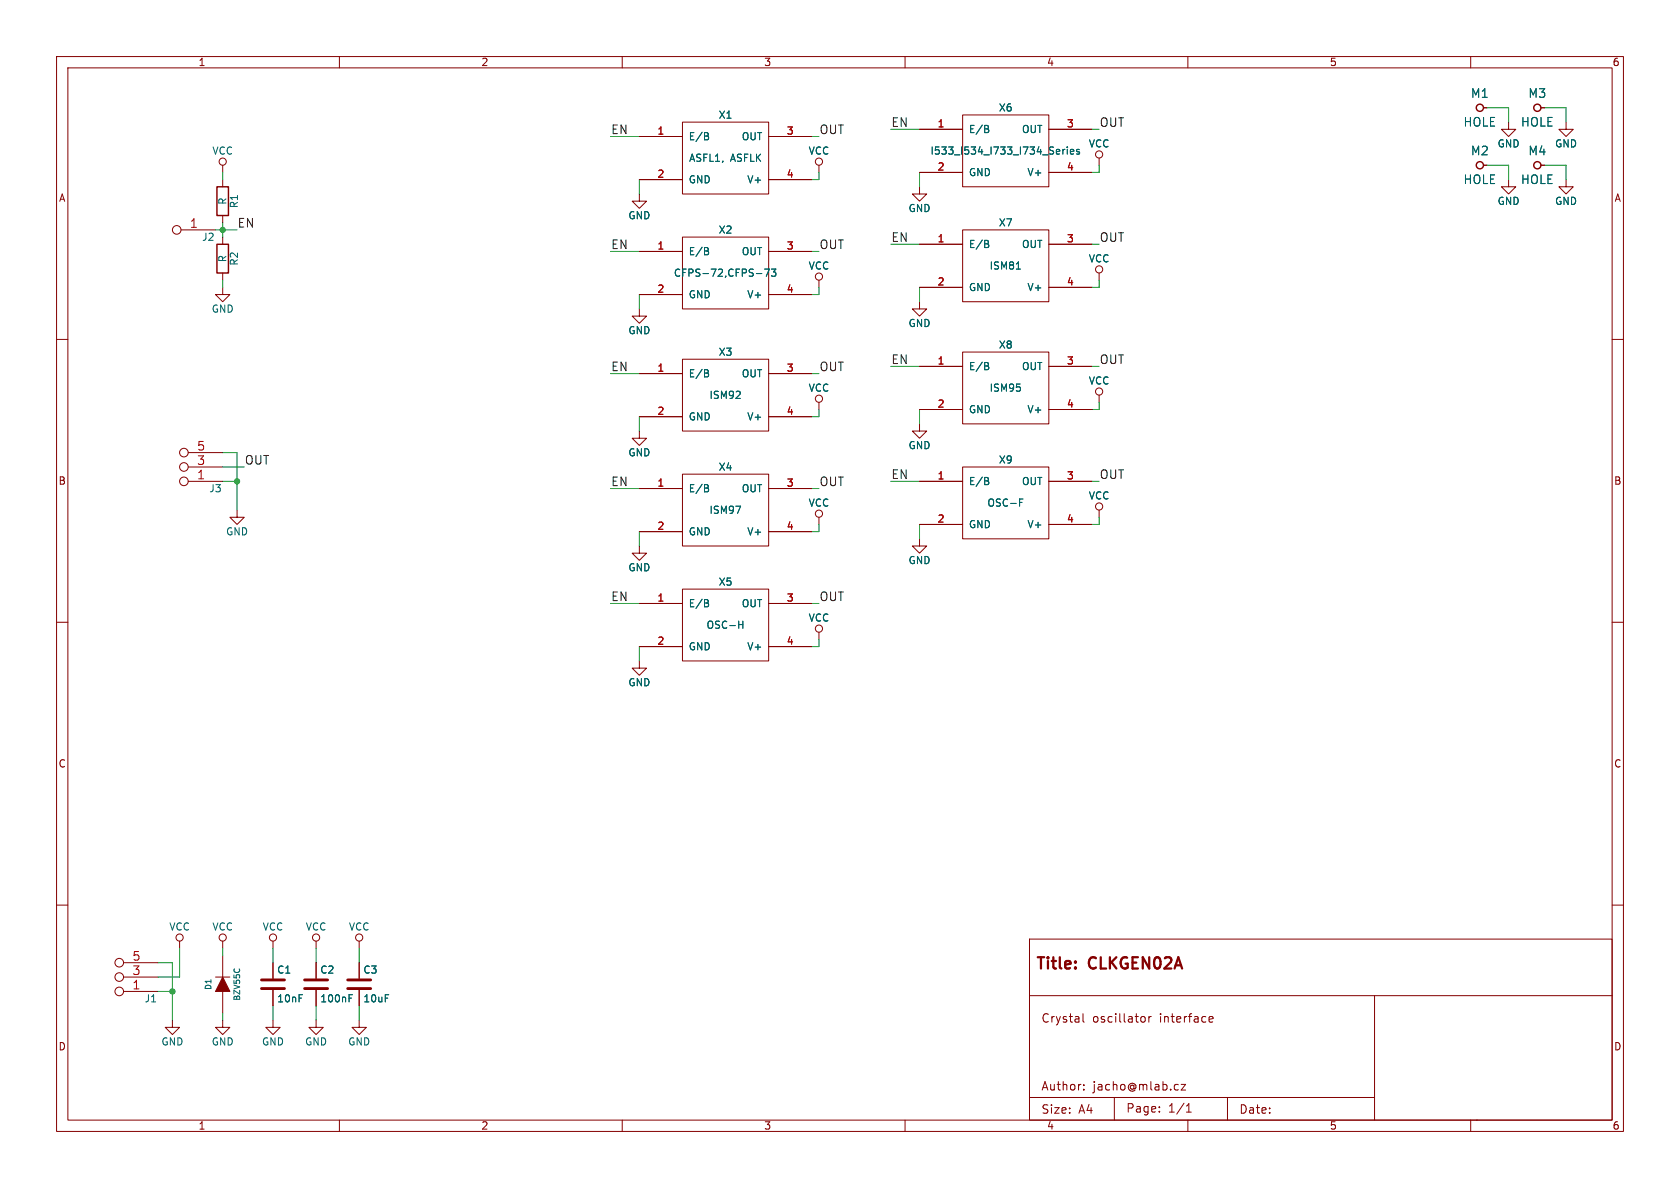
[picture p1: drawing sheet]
<svg xmlns="http://www.w3.org/2000/svg" width="297mm" height="210mm" viewBox="0 0 297 210" stroke-linecap="round" stroke-linejoin="round" font-family="sans-serif">
<g fill="none" stroke="#840000" stroke-width=".18">
<path d="M10 10h277v190h-277zM12 12h273v186h-273zM60 10v2M110 10v2M160 10v2M210 10v2M260 10v2M262.3 19.1h.6M272.4 19.1h.6M39.4 29.2v1.3M39.4 31.8v1.2M39.4 38.1v1.3"/>
<path d="M113 34.3v1.3h1.3l-1.3 1.2-1.2-1.2h1.2M113 24.1h7.6M113 31.8h7.6M120.6 21.6h15.3v12.7h-15.3zM135.9 24.1h7.6M135.9 31.8h7.6M144.8 29.2v1.3M162.6 33v1.3h1.2l-1.2 1.3-1.3-1.3h1.3M162.6 22.9h7.6M162.6 30.5h7.6M170.2 20.3h15.2v12.7h-15.2zM185.4 22.9h7.6"/>
<path d="M185.4 30.5h7.6M194.3 27.9v1.3M262.3 29.2h.6M266.7 21.6v1.3h1.3l-1.3 1.2-1.3-1.2h1.3M266.7 31.8v1.2h1.3l-1.3 1.3-1.3-1.3h1.3M272.4 29.2h.6M276.9 31.8v1.2h1.2l-1.2 1.3-1.3-1.3h1.3M276.9 21.6v1.3h1.2l-1.2 1.2-1.3-1.2h1.3M10 60h2M32 40.6h6.1M39.4 50.8v1.3h1.2l-1.2 1.2-1.3-1.2h1.3M39.4 41.9v1.3"/>
<path d="M39.4 48.3v1.2M113 54.6v1.3h1.3l-1.3 1.3-1.2-1.3h1.2M113 44.5h7.6M113 52.1h7.6M120.6 41.9h15.3v12.7h-15.3zM135.9 44.5h7.6M135.9 52.1h7.6M144.8 49.5v1.3M162.6 53.3v1.3h1.2l-1.2 1.3-1.3-1.3h1.3M162.6 43.2h7.6M162.6 50.8h7.6M170.2 40.6h15.2v12.7h-15.2z"/>
<path d="M185.4 43.2h7.6M185.4 50.8h7.6M194.3 48.3v1.2M285 60h2M113 76.2v1.3h1.3l-1.3 1.2-1.2-1.2h1.2M113 66h7.6M113 73.7h7.6M120.6 63.5h15.3v12.7h-15.3zM135.9 66h7.6M135.9 73.7h7.6M144.8 71.1v1.3M162.6 74.9v1.3h1.2l-1.2 1.3-1.3-1.3h1.3"/>
<path d="M162.6 64.8h7.6M162.6 72.4h7.6M170.2 62.2h15.2v12.7h-15.2zM185.4 64.8h7.6M185.4 72.4h7.6M194.3 69.9v1.2M33.3 85.1h6.1M33.3 82.6h6.1M33.3 80h6.1M41.9 90.2v1.2h1.3l-1.3 1.3-1.3-1.3h1.3M113 96.5v1.3h1.3l-1.3 1.3-1.2-1.3h1.2M113 86.4h7.6"/>
<path d="M113 94h7.6M120.6 83.8h15.3v12.7h-15.3zM135.9 86.4h7.6M135.9 94h7.6M144.8 91.4v1.3M162.6 95.3v1.2h1.2l-1.2 1.3-1.3-1.3h1.3M162.6 85.1h7.6M162.6 92.7h7.6M170.2 82.6h15.2v12.7h-15.2zM185.4 85.1h7.6M185.4 92.7h7.6M194.3 90.2v1.2"/>
<path d="M10 110h2M113 116.8v1.3h1.3l-1.3 1.3-1.2-1.3h1.2M113 106.7h7.6M113 114.3h7.6M120.6 104.1h15.3v12.7h-15.3zM135.9 106.7h7.6M135.9 114.3h7.6M144.8 111.8v1.2M285 110h2M10 160h2M285 160h2M21.8 175.3h6.1"/>
<path d="M21.8 172.7h6.1M21.8 170.2h6.1M31.7 166.4v1.2M38.1 172.7h2.5M39.4 166.4v1.2M39.4 168.9v3.8M39.4 175.3v3.8M48.3 166.4v1.2M48.3 170.2v2.8M48.3 175v2.8M55.9 166.4v1.2M55.9 170.2v2.8"/>
<path d="M55.9 175v2.8M63.5 166.4v1.2M63.5 170.2v2.8M63.5 175v2.8M182 166h103v32h-103zM182 176h103M191.5 179.2v1.3l.2 .2M202 179.7l.3 .1 .2 .2-.1 .6-.4 .1M203.1 179.7v1M203.5 179.7l-.3 .1-.1 .2M243 176v22M30.5 180.3v1.3h1.2l-1.2 1.3-1.3-1.3h1.3"/>
<path d="M39.4 180.3v1.3h1.2l-1.2 1.3-1.3-1.3h1.3M48.3 180.3v1.3h1.2l-1.2 1.3-1.3-1.3h1.3M55.9 180.3v1.3h1.2l-1.2 1.3-1.3-1.3h1.3M60 198v2M63.5 180.3v1.3h1.3l-1.3 1.3-1.3-1.3h1.3M110 198v2M160 198v2M182 194h61M191.6 192.6v.1M191.6 191.8v.1M197 194v4M205 196.5v.1"/>
<path d="M205 195.7v.1M207.9 191.7l.4 .1M208.3 192.6l-.4 .1M208.8 191.7h.8l-.8 1h.8M209.7 196.6h.9M209.7 195.5l.5-.4v1.5M210 198v2M213.7 180.2l.8-.2-.1-.2-.4-.1-.3 .2 .1 .7h.6M217 194v4M260 198v2M261 198h.1"/>
<circle cx="39.4" cy="28.6" r=".63"/>
<circle cx="144.8" cy="28.6" r=".63"/>
<circle cx="194.3" cy="27.3" r=".63"/>
<circle cx="31.2" cy="40.6" r=".76"/>
<circle cx="144.8" cy="48.9" r=".63"/>
<circle cx="194.3" cy="47.6" r=".63"/>
<circle cx="144.8" cy="70.5" r=".63"/>
<circle cx="194.3" cy="69.2" r=".63"/>
<circle cx="32.5" cy="85.1" r=".76"/>
<circle cx="32.5" cy="82.5" r=".76"/>
<circle cx="32.5" cy="80" r=".76"/>
<circle cx="144.8" cy="90.8" r=".63"/>
<circle cx="194.3" cy="89.5" r=".63"/>
<circle cx="144.8" cy="111.1" r=".63"/>
<circle cx="21.1" cy="170.2" r=".76"/>
<circle cx="21.1" cy="175.3" r=".76"/>
<circle cx="21.1" cy="172.7" r=".76"/>
<circle cx="31.7" cy="165.7" r=".63"/>
<circle cx="39.4" cy="165.7" r=".63"/>
<circle cx="48.3" cy="165.7" r=".63"/>
<circle cx="55.9" cy="165.7" r=".63"/>
<circle cx="63.5" cy="165.7" r=".63"/>
</g>
<g fill="none" stroke="#006464" stroke-width=".18">
<path d="M125 23.4l.2 .3-.2 .3 .3 .3-.1 .3-.2 .1M174.5 22.2l.2 .2-.2 .4 .3 .2-.1 .3-.1 .1M187.9 26.4v.8M188.3 26.4l-.4 .2M188.7 26v.1M188.7 26.4v.8M189.2 26.8l.6-.1v-.2l-.4-.1-.2 .2 .1 .6h.5M190.8 26.5l-.3-.1-.2 .2 .1 .2 .4 .1v.3h-.5M125 43.8l.2 .2-.2 .4 .3 .2-.1 .3-.2 .1M133.7 48.4h1M135.2 47.6h.8l-.5 1.2M136.4 47.6h.8l-.5 .5 .4 .1v.5l-.2 .1-.5-.1"/>
<path d="M174.5 42.5l.2 .2-.2 .4 .3 .2-.1 .3-.1 .2M179.7 47.6h.7M125 65.3l.2 .3-.2 .4 .3 .2-.1 .3-.2 .1M174.5 64.1l.2 .2-.2 .4 .3 .2-.1 .3-.1 .1M125 85.7l.2 .2-.2 .4 .3 .2-.1 .3-.2 .1M174.5 84.4l.2 .2-.2 .4 .3 .2-.1 .3-.1 .2M180.2 88.8h.5M180.2 88.2h.7M125 106l.2 .2-.2 .4 .3 .2-.1 .3-.2 .2M130.6 110.4h.7M131.3 109.8v1.3M61.7 176.4h.4"/>
<path d="M61.7 175.8h.6"/>
</g>
<path d="M46.2 174.8h4.1M46.2 173.2h4.1M53.8 174.8h4.1M53.8 173.2h4.1M61.5 174.8h4M61.5 173.2h4" fill="none" stroke="#840000" stroke-width=".51"/>
<path d="M39.4 172.7l1.2 2.6h-2.5z" fill="#840000" stroke="#840000" stroke-width=".18"/>
<g fill="none" stroke="#840000" stroke-width=".25">
<path d="M38.4 33h2v5.1h-2zM38.4 43.2h2v5.1h-2z"/>
<circle cx="261.6" cy="19" r=".63"/>
<circle cx="271.8" cy="19" r=".63"/>
<circle cx="261.6" cy="29.2" r=".63"/>
<circle cx="271.8" cy="29.2" r=".63"/>
</g>
<g fill="none" stroke="#009600" stroke-width=".18">
<path d="M262.9 19.1h3.8v2.5M273 19.1h3.9v2.5M39.4 30.5v1.3M39.4 39.4v2.5M107.9 24.1h5.1M113 31.8v2.5M143.5 24.1h1.3M144.8 30.5v1.3h-1.3M157.5 22.9h5.1M162.6 30.5v2.5M193 22.9h1.3M194.3 29.2v1.3h-1.3"/>
<path d="M262.9 29.2h3.8v2.6M273 29.2h3.9v2.6M38.1 40.6h3.8M39.4 49.5v1.3M107.9 44.5h5.1M113 52.1v2.5M143.5 44.5h1.3M144.8 50.8v1.3h-1.3M157.5 43.2h5.1M162.6 50.8v2.5M193 43.2h1.3M194.3 49.5v1.3h-1.3"/>
<path d="M107.9 66h5.1M113 73.7v2.5M143.5 66h1.3M144.8 72.4v1.3h-1.3M157.5 64.8h5.1M162.6 72.4v2.5M193 64.8h1.3M194.3 71.1v1.3h-1.3M39.4 80h2.5v10.2M39.4 82.6h3.8M39.4 85.1h2.5M107.9 86.4h5.1"/>
<path d="M113 94v2.5M143.5 86.4h1.3M144.8 92.7v1.3h-1.3M157.5 85.1h5.1M162.6 92.7v2.6M193 85.1h1.3M194.3 91.4v1.3h-1.3M107.9 106.7h5.1M113 114.3v2.5M143.5 106.7h1.3M144.8 113v1.3h-1.3M27.9 170.2h2.6v10.1"/>
<path d="M27.9 175.3h2.6M31.7 167.6v5.1h-3.8M39.4 167.6v1.3M39.4 179.1v1.2M48.3 167.6v2.6M48.3 177.8v2.5M55.9 167.6v2.6M55.9 177.8v2.5M63.5 167.6v2.6M63.5 177.8v2.5"/>
</g>
<g fill="#009600" stroke="#009600" stroke-width=".18">
<circle cx="30.5" cy="175.3" r=".46"/>
<circle cx="39.4" cy="40.6" r=".46"/>
<circle cx="41.9" cy="85.1" r=".46"/>
</g>
<g font-size="2.8" fill="#840000">
<text x="183" y="171.9">Title:</text>
<text x="192.7" y="171.9">CLKGEN02A</text>
</g>
<g font-size="2.1" fill="#006464">
<text x="259.9" y="17.5">M1</text>
<text x="270.1" y="17.5">M3</text>
<text x="258.6" y="22.6">HOLE</text>
<text x="268.8" y="22.6">HOLE</text>
<text x="259.9" y="27.7">M2</text>
<text x="270.1" y="27.7">M4</text>
<text x="258.6" y="32.7">HOLE</text>
<text x="268.8" y="32.7">HOLE</text>
</g>
<g font-size="2.1" fill="#0f0f0f">
<text x="107.9" y="23.8">EN</text>
<text x="144.8" y="23.8">OUT</text>
<text x="157.5" y="22.5">EN</text>
<text x="194.3" y="22.5">OUT</text>
<text x="41.9" y="40.3">EN</text>
<text x="107.9" y="44.1">EN</text>
<text x="144.8" y="44.1">OUT</text>
<text x="157.5" y="42.9">EN</text>
<text x="194.3" y="42.9">OUT</text>
<text x="107.9" y="65.7">EN</text>
<text x="144.8" y="65.7">OUT</text>
<text x="157.5" y="64.5">EN</text>
<text x="194.3" y="64.5">OUT</text>
<text x="43.2" y="82.2">OUT</text>
<text x="107.9" y="86">EN</text>
<text x="144.8" y="86">OUT</text>
<text x="157.5" y="84.8">EN</text>
<text x="194.3" y="84.8">OUT</text>
<text x="107.9" y="106.4">EN</text>
<text x="144.8" y="106.4">OUT</text>
</g>
<g font-size="2.1" fill="#a90000">
<text x="33.5" y="40.4">1</text>
<text x="34.8" y="82.3">3</text>
<text x="34.8" y="79.8">5</text>
<text x="34.8" y="84.8">1</text>
<text x="23.3" y="172.5">3</text>
<text x="23.3" y="169.9">5</text>
<text x="23.3" y="175">1</text>
</g>
<g font-size="2.1" fill="#840000">
<text x="184" y="181">Crystal</text>
<text x="193.1" y="181">oscillator</text>
<text x="205" y="181">interface</text>
<text x="184" y="193">Author:</text>
<text x="184" y="197.1">Size:</text>
<text x="190.7" y="197.1">A4</text>
<text x="193.2" y="193">jacho@mlab.cz</text>
<text x="199" y="196.9">Page:</text>
<text x="206.5" y="196.9">1/1</text>
<text x="219" y="197.1">Date:</text>
</g>
<g font-size="1.8" fill="#840000">
<text x="35" y="11.9">1</text>
<text x="85" y="11.9">2</text>
<text x="135" y="11.9">3</text>
<text x="185" y="11.9">4</text>
<text x="235" y="11.9">5</text>
<text x="285" y="11.9">6</text>
<text x="10.3" y="35.9">A</text>
<text x="285.3" y="35.9">A</text>
<text x="10.3" y="85.9">B</text>
<text x="285.3" y="85.9">B</text>
<text x="10.3" y="135.9">C</text>
<text x="285.3" y="135.9">C</text>
<text x="10.3" y="185.9">D</text>
<text x="285.3" y="185.9">D</text>
<text x="35" y="199.9">1</text>
<text x="85" y="199.9">2</text>
<text x="135" y="199.9">3</text>
<text x="185" y="199.9">4</text>
<text x="235" y="199.9">5</text>
<text x="285" y="199.9">6</text>
</g>
<g font-size="1.8" fill="#a90000">
<text x="116.1" y="23.9">1</text>
<text x="139" y="23.9">3</text>
<text x="165.7" y="22.6">1</text>
<text x="188.5" y="22.6">3</text>
<text x="116.1" y="31.5">2</text>
<text x="139" y="31.5">4</text>
<text x="165.7" y="30.2">2</text>
<text x="188.5" y="30.2">4</text>
<text x="116.1" y="44.2">1</text>
<text x="139" y="44.2">3</text>
<text x="165.7" y="42.9">1</text>
<text x="188.5" y="42.9">3</text>
<text x="116.1" y="51.8">2</text>
<text x="139" y="51.8">4</text>
<text x="165.7" y="50.5">2</text>
<text x="188.5" y="50.5">4</text>
<text x="116.1" y="65.8">1</text>
<text x="139" y="65.8">3</text>
<text x="165.7" y="64.5">1</text>
<text x="188.5" y="64.5">3</text>
<text x="116.1" y="73.4">2</text>
<text x="139" y="73.4">4</text>
<text x="165.7" y="72.1">2</text>
<text x="188.5" y="72.1">4</text>
<text x="116.1" y="86.1">1</text>
<text x="139" y="86.1">3</text>
<text x="165.7" y="84.8">1</text>
<text x="188.5" y="84.8">3</text>
<text x="116.1" y="93.7">2</text>
<text x="139" y="93.7">4</text>
<text x="165.7" y="92.5">2</text>
<text x="188.5" y="92.5">4</text>
<text x="116.1" y="106.4">1</text>
<text x="139" y="106.4">3</text>
<text x="116.1" y="114">2</text>
<text x="139" y="114">4</text>
</g>
<g font-size="1.8" fill="#006464">
<text x="127" y="21.2">X1</text>
<text x="171.2" y="23.7">E/B</text>
<text x="176.5" y="19.9">X6</text>
<text x="180.6" y="23.7">OUT</text>
<text x="37.5" y="27.5">VCC</text>
<text x="121.7" y="25">E/B</text>
<text x="121.7" y="28.8">ASFL1,</text>
<text x="129.1" y="28.8">ASFLK</text>
<text x="131" y="25">OUT</text>
<text x="142.9" y="27.5">VCC</text>
<text x="164.4" y="27.5">I533_I534_I733_I734_Series</text>
<text x="192.4" y="26.3">VCC</text>
<text x="264.7" y="26.3">GND</text>
<text x="274.8" y="26.3">GND</text>
<text x="121.7" y="32.6">GND</text>
<text x="132" y="32.6">V+</text>
<text x="171.2" y="31.3">GND</text>
<text x="181.5" y="31.3">V+</text>
<text x="40.2" y="36.3" transform="rotate(-90 40.2 36.3)">R</text>
<text x="42.3" y="36.9" transform="rotate(-90 42.3 36.9)">R1</text>
<text x="111" y="39">GND</text>
<text x="127" y="41.5">X2</text>
<text x="160.5" y="37.7">GND</text>
<text x="176.5" y="40.2">X7</text>
<text x="264.7" y="36.4">GND</text>
<text x="274.8" y="36.4">GND</text>
<text x="35.6" y="42.8">J2</text>
<text x="40.2" y="46.5" transform="rotate(-90 40.2 46.5)">R</text>
<text x="42.3" y="47.1" transform="rotate(-90 42.3 47.1)">R2</text>
<text x="121.7" y="45.3">E/B</text>
<text x="131" y="45.3">OUT</text>
<text x="142.9" y="47.9">VCC</text>
<text x="171.2" y="44">E/B</text>
<text x="174.9" y="47.9">ISM81</text>
<text x="180.6" y="44">OUT</text>
<text x="192.4" y="46.6">VCC</text>
<text x="119" y="49.1">CFPS-72,CFPS-73</text>
<text x="121.7" y="52.9">GND</text>
<text x="132" y="52.9">V+</text>
<text x="171.2" y="51.7">GND</text>
<text x="181.5" y="51.7">V+</text>
<text x="37.3" y="55.5">GND</text>
<text x="111" y="59.3">GND</text>
<text x="160.5" y="58">GND</text>
<text x="127" y="63.1">X3</text>
<text x="171.2" y="65.6">E/B</text>
<text x="176.5" y="61.8">X8</text>
<text x="180.6" y="65.6">OUT</text>
<text x="121.7" y="66.9">E/B</text>
<text x="125.3" y="70.7">ISM92</text>
<text x="131" y="66.9">OUT</text>
<text x="142.9" y="69.4">VCC</text>
<text x="174.9" y="69.4">ISM95</text>
<text x="192.4" y="68.2">VCC</text>
<text x="121.7" y="74.5">GND</text>
<text x="132" y="74.5">V+</text>
<text x="171.2" y="73.3">GND</text>
<text x="181.5" y="73.3">V+</text>
<text x="111" y="80.9">GND</text>
<text x="127" y="83.4">X4</text>
<text x="160.5" y="79.6">GND</text>
<text x="176.5" y="82.1">X9</text>
<text x="36.9" y="87.2">J3</text>
<text x="121.7" y="87.2">E/B</text>
<text x="131" y="87.2">OUT</text>
<text x="142.9" y="89.8">VCC</text>
<text x="171.2" y="86">E/B</text>
<text x="174.5" y="89.8">OSC-F</text>
<text x="180.6" y="86">OUT</text>
<text x="192.4" y="88.5">VCC</text>
<text x="39.9" y="94.8">GND</text>
<text x="121.7" y="94.8">GND</text>
<text x="125.3" y="91">ISM97</text>
<text x="132" y="94.8">V+</text>
<text x="171.2" y="93.6">GND</text>
<text x="181.5" y="93.6">V+</text>
<text x="111" y="101.2">GND</text>
<text x="160.5" y="99.9">GND</text>
<text x="121.7" y="107.5">E/B</text>
<text x="127" y="103.7">X5</text>
<text x="131" y="107.5">OUT</text>
<text x="124.8" y="111.4">OSC-H</text>
<text x="142.9" y="110.1">VCC</text>
<text x="121.7" y="115.2">GND</text>
<text x="132" y="115.2">V+</text>
<text x="111" y="121.5">GND</text>
<text x="29.8" y="164.7">VCC</text>
<text x="37.5" y="164.7">VCC</text>
<text x="46.3" y="164.7">VCC</text>
<text x="54" y="164.7">VCC</text>
<text x="61.6" y="164.7">VCC</text>
<text x="48.9" y="172.3">C1</text>
<text x="56.5" y="172.3">C2</text>
<text x="64.1" y="172.3">C3</text>
<text x="25.5" y="177.4">J1</text>
<text x="48.9" y="177.4">10nF</text>
<text x="56.5" y="177.4">100nF</text>
<text x="64.1" y="177.4">10uF</text>
<text x="28.4" y="185">GND</text>
<text x="37.3" y="185">GND</text>
<text x="46.2" y="185">GND</text>
<text x="53.8" y="185">GND</text>
<text x="61.5" y="185">GND</text>
</g>
<g font-size="1.4" fill="#006464">
<text x="37.6" y="175.1" transform="rotate(-90 37.6 175.1)">D1</text>
<text x="42.6" y="177" transform="rotate(-90 42.6 177)">BZV55C</text>
</g>
</svg>
